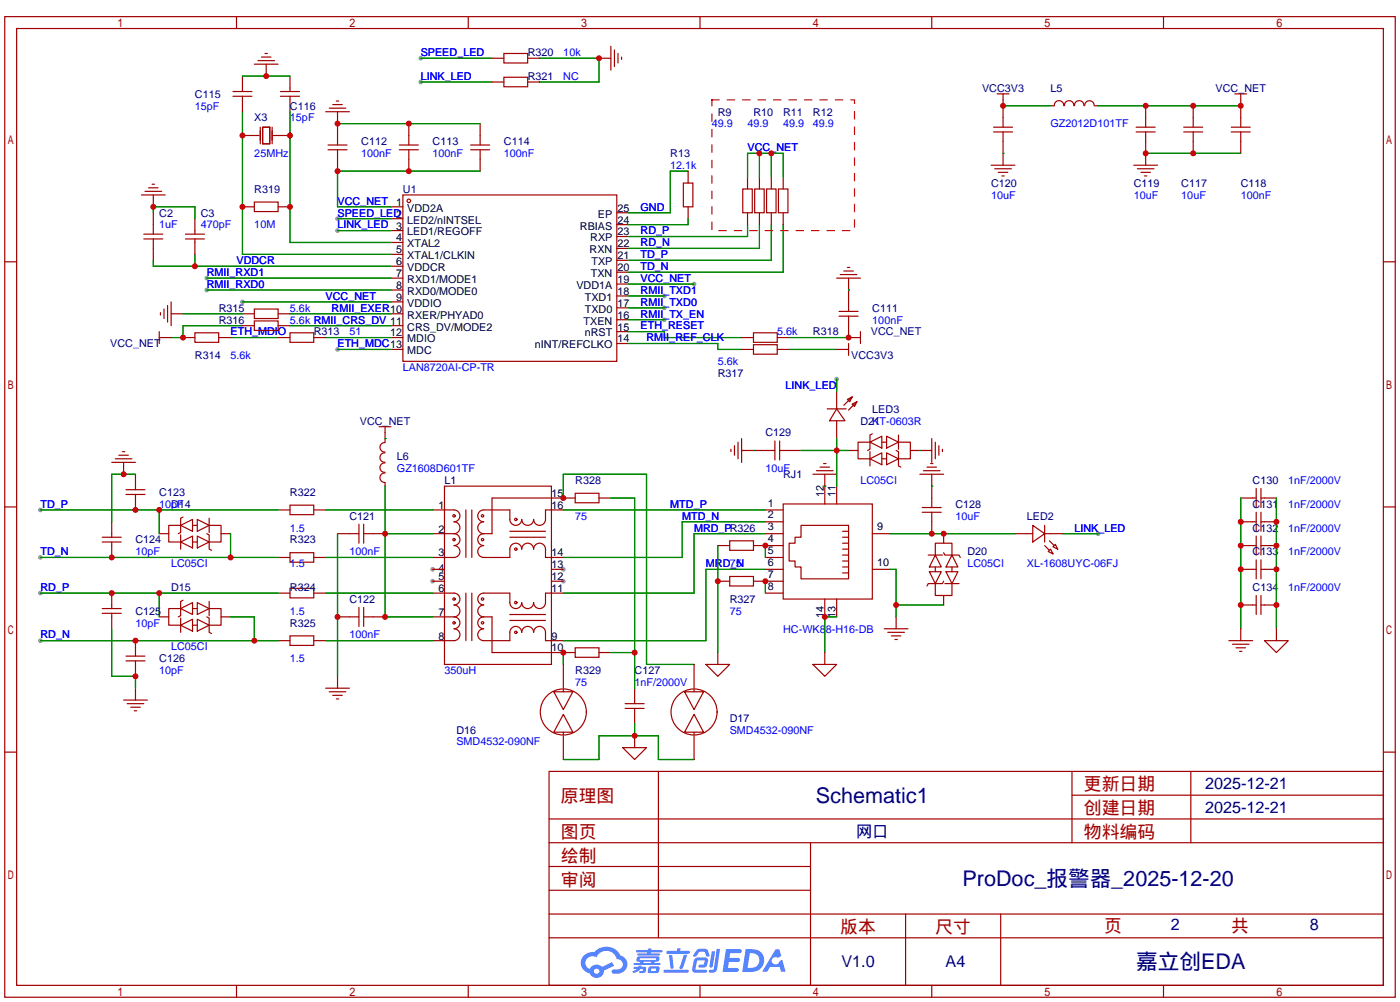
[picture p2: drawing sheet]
<svg xmlns="http://www.w3.org/2000/svg" width="299mm" height="214mm" viewBox="0 0 299 214" stroke-linecap="round" stroke-linejoin="round" font-family="sans-serif">
<g fill="#999">
<circle cx="120.4" cy="121.7" r=".51"/>
<circle cx="120.4" cy="124.2" r=".51"/>
<circle cx="92.5" cy="124.2" r=".51"/>
<circle cx="92.5" cy="121.7" r=".51"/>
<circle cx="72.1" cy="46.7" r=".51"/>
<circle cx="72.1" cy="49.3" r=".51"/>
<circle cx="51.8" cy="64.5" r=".51"/>
<circle cx="72.1" cy="74.7" r=".51"/>
<circle cx="142" cy="68.3" r=".51"/>
<circle cx="142" cy="65.8" r=".51"/>
<circle cx="142" cy="63.2" r=".51"/>
<circle cx="44.2" cy="59.4" r=".51"/>
<circle cx="44.2" cy="62" r=".51"/>
<circle cx="148.3" cy="60.7" r=".51"/>
<circle cx="89.9" cy="12.4" r=".51"/>
<circle cx="89.9" cy="17.5" r=".51"/>
<circle cx="8.6" cy="119.1" r=".51"/>
<circle cx="8.6" cy="109" r=".51"/>
<circle cx="8.6" cy="136.9" r=".51"/>
<circle cx="8.6" cy="126.7" r=".51"/>
<circle cx="234.7" cy="114" r=".51"/>
<circle cx="178.8" cy="81" r=".51"/>
</g>
<g fill="none" stroke="#a10000" stroke-width=".25">
<path d="M1 3.6h297.2v209.5h-297.2zM3.6 6.1h292.1v204.5h-292.1zM50.5 3.6v2.5M100.1 3.6v2.5M149.6 3.6v2.5M199.1 3.6v2.5M248.7 3.6v2.5M1 55.9h2.6M295.7 55.9h2.5M1 108.3h2.6M295.7 108.3h2.5M1 160.7h2.6"/>
<path d="M117.3 164.8h178.4v45.8h-178.4zM117.3 175h178.4M140.7 164.8v35.6M229.1 164.8v15.3M229.1 169.9h66.6M254.5 164.8v15.3M295.7 160.7h2.5M117.3 185.2h55.9M117.3 180.1h178.4M117.3 195.3h178.4M117.3 190.2h55.9M173.2 180.1v30.5"/>
<path d="M193.5 195.3v15.3M213.9 195.3v15.3M50.5 210.6v2.5M100.1 210.6v2.5M117.3 200.4h178.4M149.6 210.6v2.5M199.1 210.6v2.5M248.7 210.6v2.5"/>
</g>
<g fill="#5487ff">
<path d="M155.2 202.8h2.6a.48 .48 0 0 1 .7 .4 .48 .48 0 0 1-.6 .5h-1.8l-.2 1h1.9a.43 .43 0 0 1 .4 .5 .43 .43 0 0 1-.5 .4h-1.9l-.2 1.2h1.7a.45 .45 0 0 1 .5 .2 .45 .45 0 0 1-.1 .6l-3.3 .1z"/>
<path d="M165.7 202.9h.9l.4 1.4-.8 .4a.84 .84 0 0 0-1.2 .2 .84 .84 0 0 0 .4 1.2 .84 .84 0 0 0 1.1-.4l.1-.3 .6-.3 .7 2.5h-1l-.2-1h-2.1l-.6 1h-1.1z"/>
<path d="M152.1 203.3h.7l-.5 3.2a.36 .36 0 0 1-.3 .3 .36 .36 0 0 1-.4-.4z"/>
<path d="M153.2 202.8h.7l-.6 4.3a1.13 1.13 0 0 1-1.8 .6l.2-.4 .7-.1 .2-.2z"/>
<path d="M148.9 203.1l.6-.3 1-.1a.77 .77 0 0 1 .9 .6l.3 .9-.2 .2h-.5l-.3-.9-.2-.1h-1l-.7 1h-.6l-.1-.2z"/>
<path d="M148.4 204.9l.6-.3h1.7a.81 .81 0 0 1 .7 .5 .81 .81 0 0 1-.2 .9 .81 .81 0 0 1-.9 .8h-.7a.32 .32 0 0 1-.3-.4 .32 .32 0 0 1 .4-.3h.7l.2-.9-1.6 .1-.4 1.9h2.2a.32 .32 0 0 1 .3 .4 .32 .32 0 0 1-.4 .3h-2.2l-.5-.4-.1-.5z"/>
<path d="M141.9 207.2h5a.33 .33 0 0 1 .3 .4 .33 .33 0 0 1-.3 .3h-4.9l-.2-.2z"/>
<path d="M146.1 204h.8l-.7 2.1a.98 .98 0 0 1-.7 1l-.3-.3z"/>
<path d="M143 204.1h.7l.3 2.6a.34 .34 0 0 1-.3 .3 .34 .34 0 0 1-.4-.2z"/>
<path d="M142.5 203.2h2.1l.3-.6h.6l-.1 .6h1.7a.32 .32 0 0 1 .4 .3 .32 .32 0 0 1-.4 .3h-4.5l-.2-.1z"/>
<path d="M135.5 206.6h.9l.1-.2h.6v.2h.8a.82 .82 0 0 1-.5 1.3h-.8v-.4h.7l.1-.4a.68 .68 0 0 0-1 .4l-1.1 .5-.1-.5 .9-.4h-.7z"/>
<path d="M136 203h2.4l.1-.3h.7v.3h2.2l.2 .3-.2 .2h-2.3v.3h1.8l.2 .2-.2 .2h-4.5l-.1-.4h2l.1-.3h-2.3l-.1-.1z"/>
<path d="M159.4 202.8l-.8 4.9h1.7a2.5 2.5 0 0 0 3-2.5 2.5 2.5 0 0 0-3.1-2.4zM160.3 203.7a1.61 1.61 0 0 1 2 1.4 1.61 1.61 0 0 1-1.8 1.7h-.7z"/>
<path d="M136.2 204.6a.55 .55 0 0 0-.2 .7 .55 .55 0 0 0 .7 .2l.1 .3h-1.3v.4h5.4l.3-.2-.2-.2h-1.2l.2-.3a.7 .7 0 0 0 .8-.2 .7 .7 0 0 0 0-.9h-4.2zM136.8 204.8h3.3l.1 .1-.2 .3h-3.2zM137.5 205.5h1.7l-.2 .3h-1.4z"/>
<path d="M138.6 206.7a1.05 1.05 0 0 0 0 1.2 2.91 2.91 0 0 0 2.2-.2 .98 .98 0 0 0 0-1.1l-1.6-.1zM139.2 207h.9l.1 .3-.2 .2h-.8z"/>
<path d="M124.9 204.1a2.23 2.23 0 0 0-.7 2.3 2.23 2.23 0 0 0 1.8 1.6 1.58 1.58 0 0 0 1.8 1 1.58 1.58 0 0 0 1.3-1.6l2.2-1-.5-.8-2.1 1a1.65 1.65 0 0 0-2.7 .5 1.45 1.45 0 0 1-.8-2 1.45 1.45 0 0 1 2-.7l.3 .2a2.3 2.3 0 0 1 2.3-1.4 2.3 2.3 0 0 1 2 1.8 1.12 1.12 0 0 1 1.3 1 1.12 1.12 0 0 1-1.1 1.2h-.7a.45 .45 0 0 0-.6 .3 .45 .45 0 0 0 .5 .6 2.21 2.21 0 0 0 2.2-.6 2.21 2.21 0 0 0 .5-2.3 2.13 2.13 0 0 0-1.3-1 3.3 3.3 0 0 0-5.6-.7l-1.1 .1zM127 207.6a.57 .57 0 0 1 1.1 0 .57 .57 0 0 1-1.1 0z"/>
</g>
<g fill="none" stroke="#a10000" stroke-width=".25">
<path d="M49.8 19.6h4M51.8 16.3v3.3M54.4 13.7h5M55.1 13h3.6M55.9 12.2h2M56.6 11.4h.5M56.9 13.7v2.6M59.9 19.6h4.1M62 16.3v3.3M105.2 12.4h2.5M105.2 17.5h2.5M107.7 11.4h5.1v2.1h-5.1z"/>
<path d="M107.7 16.5h5.1v2h-5.1zM112.8 12.4h2.5M112.8 17.5h2.5M128 12.4h2.6M130.6 9.9v5.1M131.3 10.7v3.5M132.1 11.4v2.1M132.8 12.2v.5M32.5 39.4h.5M49.8 20.6h4M51.8 29h3.6M51.8 20.6v3.3"/>
<path d="M55.6 27.2v3.5M56.1 27.2h1.6v3.5h-1.6zM58.2 27.2v3.5M58.4 29h3.6M59.9 20.6h4.1M62 20.6v3.3M69.6 23.9h5.1M70.1 32h4.1M70.1 31h4.1M70.4 23.1h3.5M71.1 22.4h2.1M71.9 21.6h.5"/>
<path d="M72.1 23.9v7.1M72.1 32v4.6M85.3 32h4.1M85.3 31h4.1M87.4 26.4v4.6M87.4 32v4.6M100.6 32h4M100.6 31h4M102.6 26.4v4.6M102.6 32v4.6M146 39.1h2.1v5.1h-2.1zM147.1 36.6v2.5"/>
<path d="M159.8 37.8v2.6M162.3 37.8v2.6M164.8 37.8v2.6M167.4 37.8v2.6M211.8 35.3h5.1M212.3 28.2h4.1M212.3 27.2h4.1M212.6 36.1h3.6M213.1 20.1h2.5M213.4 36.8h2M214.1 37.6h.5M214.4 20.1v7.1"/>
<path d="M214.4 28.2v7.1M227.4 22.6a1.01 1.01 0 0 0-1.1-1.1 1.01 1.01 0 0 0-1 1.1h-.8M227.5 22.6a1.01 1.01 0 0 1 1-1.1 1.01 1.01 0 0 1 1 1.1M229.6 22.6a1.01 1.01 0 0 1 1-1.1 1.01 1.01 0 0 1 1.1 1.1M231.8 22.6a1.01 1.01 0 0 1 1-1.1 1.01 1.01 0 0 1 1.1 1.1M233.9 22.6h.8M242.3 35.3h5.1M242.8 28.2h4.1M242.8 27.2h4.1M243.1 36.1h3.5M243.8 36.8h2.1M244.6 37.6h.5"/>
<path d="M244.9 22.6v4.6M244.9 28.2v7.1M253 28.2h4M253 27.2h4M255 22.6v4.6M255 28.2v4.6M263.1 28.2h4.1M263.1 27.2h4.1M263.9 20.1h2.5M265.2 20.1v7.1M265.2 28.2v4.6M30.2 41.7h5.1"/>
<path d="M30.7 50h4.1M30.7 51.1h4.1M31 40.9h3.5M31.7 40.1h2.1M32.8 41.7v2.5M32.8 45.5v4.5M32.8 51.1v4.5M39.6 50h4.1M39.6 51.1h4.1M41.7 46.7v3.3M41.7 51.1v3.3M51.8 44.2h2.6"/>
<path d="M54.4 43.2h5v2h-5zM59.4 44.2h2.6M83.6 44.2h2.5M83.6 46.7h2.5M83.6 49.3h2.5M83.6 51.8h2.5M83.6 54.4h2.5M83.6 56.9h2.5M83.6 59.4h2.5M86.1 41.7h45.7v35.5h-45.7zM131.8 58.2h2.6M131.8 55.6h2.6"/>
<path d="M131.8 53.1h2.6M131.8 50.5h2.6M131.8 48h2.6M131.8 45.5h2.6M147.1 44.2v2.5M158.7 40.4h2.1v5.1h-2.1zM159.8 45.5v2.5M161.3 40.4h2v5.1h-2zM162.3 45.5v2.5M163.8 40.4h2.1v5.1h-2.1zM164.8 45.5v2.5M166.4 40.4h2v5.1h-2z"/>
<path d="M167.4 45.5v2.5M178.8 59.4h5.1M179.6 58.7h3.5M180.3 57.9h2.1M181.1 57.2h.5M181.4 59.4v7.1M34 72.1h2.6M34 70.9v2.5M34.3 66.8v.5M35.1 66v2.1M35.8 65.3v3.5M36.6 67.1h2.5"/>
<path d="M36.6 64.5v5.1M39.1 72.1h2.6M41.7 71.1h5v2.1h-5zM46.7 72.1h2.6M51.8 67.1h2.6M51.8 69.6h2.6M54.4 66h5v2.1h-5zM54.4 68.6h5v2h-5zM59.4 67.1h2.6M59.4 69.6h2.6M59.4 72.1h2.6M62 71.1h5.1v2.1h-5.1z"/>
<path d="M67.1 72.1h2.5M83.6 62h2.5M83.6 64.5h2.5M83.6 67.1h2.5M83.6 69.6h2.5M83.6 72.1h2.5M83.6 74.7h2.5M131.8 73.4h2.6M131.8 70.9h2.6M131.8 68.3h2.6M131.8 65.8h2.6M131.8 63.2h2.6"/>
<path d="M131.8 60.7h2.6M158.5 72.1h2.5M158.5 74.7h2.5M161 73.7h5.1v2h-5.1zM161 71.1h5.1v2.1h-5.1zM166.1 72.1h2.6M166.1 74.7h2.6M178.8 74.7h2.6M179.3 67.6h4.1M179.3 66.5h4.1M181.4 67.6v4.5h2.5M181.4 73.4v2.5"/>
<path d="M183.9 70.9v2.5M23.9 98.8h5.1M24.6 98h3.6M25.4 97.3h2M26.2 96.5h.5M26.4 98.8v2.5M81 91.2h2.6M82.3 98.9a1.01 1.01 0 0 0-1.1 1 1.01 1.01 0 0 0 1.1 1M82.3 96.8a1.01 1.01 0 0 0-1.1 1 1.01 1.01 0 0 0 1.1 1M82.3 94.6a1.01 1.01 0 0 0-1.1 1 1.01 1.01 0 0 0 1.1 1M82.3 91.2v3.3M156.2 96v.5"/>
<path d="M157 95.3v2M157.7 94.5v3.5M158.5 96.3h7.1M158.5 93.7v5.1M165.6 94.2v4.1M166.6 96.3h4.6M166.6 94.2v4.1M175.3 99.8h2M176 99.1h.5M176.8 87.4h4M178.8 87.4l1.8 2.5h-3.3zM178.8 83.6v3.8"/>
<path d="M178.8 89.9v3.8M181.1 85.3l1-.5-.5 1.1zM181.4 96.3h2M182.1 86.4l1-.5-.5 1zM182.1 84.8l-1.8 1.8M183.1 85.9l-1.7 1.7M185.9 98l2.6-1.2v2.5zM185.9 94.5l2.6-1.3v2.6zM185.9 94.5h-2.5v3.5h2.5M185.9 96.5v3.1M186.4 92.7l-.5 .3v3l-.5 .3M188.5 98h1"/>
<path d="M188.5 94.5h1M189.5 96.8l2.5 1.2-2.5 1.3zM189.5 93.2l2.5 1.3-2.5 1.3zM191.5 96.3l.5 .2v3.1l.5 .2M192 94.5h2.6v3.5h-2.6M192 93v3M194.6 96.3h4.5M198.1 99.8h2.1M198.9 99.1h.5M199.1 93.7v5.1M199.9 94.5v3.5M200.7 95.3v2"/>
<path d="M201.4 96v.5M21.8 114.8h4.1M21.8 115.8h4.1M23.9 111.5v3.3M23.9 115.8v3.3M26.9 105.7h4.1M26.9 104.6h4.1M29 101.3v3.3M29 105.7v3.3M34 114h2.1M38.6 115.8l2.5-1.2v2.5zM38.6 112.3l2.5-1.3v2.5z"/>
<path d="M38.6 112.3h-2.5v3.5h2.5M38.6 114.3v3M39.1 110.5l-.5 .2v3.1l-.5 .2M41.1 115.8h1.1M41.1 112.3h1.1M42.2 114.6l2.5 1.2-2.5 1.3zM42.2 111l2.5 1.3-2.5 1.2zM44.2 114l.5 .3v3l.5 .3M44.7 112.3h2.5v3.5h-2.5M44.7 110.7v3.1M47.2 114h2.1M59.4 109h2.6"/>
<path d="M59.4 119.1h2.6M62 108h5.1v2h-5.1zM62 118.1h5.1v2h-5.1zM67.1 109h2.5M67.1 119.1h2.5M72.1 114h4.6M76.7 112v4.1M77.7 114h4.6M77.7 112v4.1M82.3 101.1a1.01 1.01 0 0 0-1.1 1 1.01 1.01 0 0 0 1.1 1M82.3 103.1v.8M92.5 109h4.5a1.27 1.27 0 0 1 1.3 1.2 1.27 1.27 0 0 1-1.3 1.3 1.27 1.27 0 0 1 1.3 1.3 1.27 1.27 0 0 1-1.3 1.2"/>
<path d="M92.5 114h4.5M95 103.9h22.9v38.1h-22.9zM97 114a1.27 1.27 0 0 1 1.3 1.3 1.27 1.27 0 0 1-1.3 1.3 1.27 1.27 0 0 1 1.3 1.3 1.27 1.27 0 0 1-1.3 1.2h-4.5M99.6 109v10.1M100.8 109v10.1M103.4 114a1.27 1.27 0 0 0-1.3 1.3 1.27 1.27 0 0 0 1.3 1.3 1.27 1.27 0 0 0-1.3 1.3 1.27 1.27 0 0 0 1.3 1.2h5.6v-1.8a1.27 1.27 0 0 1 1.2-1.2 1.27 1.27 0 0 1 1.3 1.2 1.27 1.27 0 0 1 1.3-1.2 1.27 1.27 0 0 1 1.2 1.2 1.27 1.27 0 0 1 1.3-1.2 1.27 1.27 0 0 1 1.3 1.2v1.8h3.8M109 113.5h7.6M109 114.8h7.6M120.4 109h-3.8v2a1.27 1.27 0 0 1-1.3 1.3 1.27 1.27 0 0 1-1.3-1.3 1.27 1.27 0 0 1-1.2 1.3 1.27 1.27 0 0 1-1.3-1.3 1.27 1.27 0 0 1-1.3 1.3 1.27 1.27 0 0 1-1.2-1.3v-2h-5.6a1.27 1.27 0 0 0-1.3 1.2 1.27 1.27 0 0 0 1.3 1.3 1.27 1.27 0 0 0-1.3 1.3 1.27 1.27 0 0 0 1.3 1.2M122.9 105.4h5.1v2h-5.1zM122.9 106.4h-17.7v7.6h-1.8M128 106.4h2.6"/>
<path d="M153.4 116.6h2.6M156 115.6h5v2h-5zM161 116.6h6.4M163.6 109h3.8M163.6 119.1h3.8M163.6 114h3.8M163.6 111.5h3.8M167.4 107.7h19v20.3h-19zM171.2 112.3h10.2v11.4h-10.2v-2.5h-1.3v-1.3h-1.2v-3.8h1.2v-1.3h1.3zM173.7 101.3h5.1M174.5 100.6h3.6M176.3 101.3v6.4"/>
<path d="M178.8 103.9v3.8M180.1 113.5h1.3M180.1 114.8h1.3M180.1 119.9h1.3M180.1 118.6h1.3M180.1 117.3h1.3M180.1 116.1h1.3M186.4 114h3.8M196.6 101.3h5.1M197.1 109.5h4.1M197.1 108.5h4.1M197.4 100.6h3.5"/>
<path d="M198.4 118.6h3M199.1 101.3v7.2M199.1 109.5v4.5M199.9 118.6l1.3 2.6h-2.6zM199.9 118.6v-2.5h3.6v2.5M201.7 118.1l.2 .5h3.1l.2 .5M201.7 114v2.1M203.5 118.6l1.2 2.6h-2.5zM216.9 114h3.8M220.7 112.3l2.6 1.7-2.6 1.8zM223.3 114h3.8M223.3 116.6l1 1"/>
<path d="M223.3 112.3v3.5M224.3 115.6l1 1M224.5 117.3l.5 1.1-1-.5zM225 116.8l.6-.5 .5 1zM265.2 106.4h3.3M265.2 116.6h3.3M265.2 111.5h3.3M268.5 104.4v4.1M268.5 109.5v4M268.5 114.6v4M268.5 119.6v4.1M269.5 106.4h3.3"/>
<path d="M269.5 116.6h3.3M269.5 111.5h3.3M269.5 104.4v4.1M269.5 109.5v4M269.5 114.6v4M269.5 119.6v4.1M21.8 130h4.1M21.8 131.1h4.1M23.9 126.7v3.3M23.9 131.1v3.3M29 136.9v3.3M34 131.8h2.1"/>
<path d="M38.6 133.6l2.5-1.3v2.6zM38.6 130l2.5-1.2v2.5zM38.6 130h-2.5v3.6h2.5M38.6 132.1v3M39.1 128.3l-.5 .2v3.1l-.5 .2M41.1 133.6h1.1M41.1 130h1.1M42.2 132.3l2.5 1.3-2.5 1.3zM42.2 128.8l2.5 1.2-2.5 1.3zM44.2 131.8l.5 .3v3l.5 .3M44.7 130h2.5v3.6h-2.5M44.7 128.5v3.1"/>
<path d="M47.2 131.8h2.1M59.4 126.7h2.6M59.4 136.9h2.6M62 125.7h5.1v2.1h-5.1zM62 135.9h5.1v2h-5.1zM67.1 126.7h2.5M67.1 136.9h2.5M72.1 131.8h4.6M76.7 129.8v4.1M77.7 131.8h4.6M77.7 129.8v4.1M92.5 126.7h4.5a1.27 1.27 0 0 1 1.3 1.3 1.27 1.27 0 0 1-1.3 1.3 1.27 1.27 0 0 1 1.3 1.3 1.27 1.27 0 0 1-1.3 1.2"/>
<path d="M92.5 121.7h2.5M92.5 124.2h2.5M92.5 131.8h4.5M97 131.8a1.27 1.27 0 0 1 1.3 1.3 1.27 1.27 0 0 1-1.3 1.3 1.27 1.27 0 0 1 1.3 1.2 1.27 1.27 0 0 1-1.3 1.3h-4.5M99.6 126.7v10.2M100.8 126.7v10.2M103.4 131.8a1.27 1.27 0 0 0-1.3 1.3 1.27 1.27 0 0 0 1.3 1.3 1.27 1.27 0 0 0-1.3 1.2 1.27 1.27 0 0 0 1.3 1.3h5.6v-1.8a1.27 1.27 0 0 1 1.2-1.2 1.27 1.27 0 0 1 1.3 1.2 1.27 1.27 0 0 1 1.3-1.2 1.27 1.27 0 0 1 1.2 1.2 1.27 1.27 0 0 1 1.3-1.2 1.27 1.27 0 0 1 1.3 1.2v1.8h3.8M103.4 131.8h1.8v7.6h17.7M109 132.6h7.6M109 131.3h7.6M117.9 121.7h2.5M117.9 124.2h2.5"/>
<path d="M120.4 126.7h-3.8v2.1a1.27 1.27 0 0 1-1.3 1.2 1.27 1.27 0 0 1-1.3-1.2 1.27 1.27 0 0 1-1.2 1.2 1.27 1.27 0 0 1-1.3-1.2 1.27 1.27 0 0 1-1.3 1.2 1.27 1.27 0 0 1-1.2-1.2v-2.1h-5.6a1.27 1.27 0 0 0-1.3 1.3 1.27 1.27 0 0 0 1.3 1.3 1.27 1.27 0 0 0-1.3 1.3 1.27 1.27 0 0 0 1.3 1.2M122.9 138.4h5.1v2.1h-5.1zM128 139.4h2.6M153.4 124.2h2.6M153.4 139.4v2.6M156 123.2h5v2h-5zM161 124.2h6.4M163.6 121.7h3.8M163.6 126.7h3.8M176.3 128v3.8M176.3 139.4v2.6M178.8 128v3.8"/>
<path d="M180.1 122.4h1.3M180.1 121.2h1.3M186.4 121.7h3.8M189 134.4h5.1M189.7 135.1h3.6M190.5 135.9h2M191.3 136.7h.5M191.5 131.8v2.6M198.6 122.2h2.6l-1.3 2.5zM199.9 124.7v2.6h3.6v-2.6M199.9 121.2v1M201.7 124.2l-.3 .5h-3l-.3 .5"/>
<path d="M201.7 127.3v2M201.9 124.7h3.1M202.2 122.2h2.5l-1.2 2.5zM203.5 121.2v1M262.6 136.9h5.1M263.4 137.7h3.6M264.2 138.4h2M264.9 139.2h.5M265.2 121.7h3.3M265.2 134.4v2.5M265.2 129.3h3.3M268.5 127.3v4"/>
<path d="M269.5 121.7h3.3M269.5 127.3v4M269.5 129.3h3.3M270.3 136.9h5l-2.5 2.5zM272.8 134.4v2.5M26.4 149.6h5.1M26.9 141.2h4.1M26.9 140.2h4.1M27.2 150.4h3.5M27.9 151.1h2.1M28.7 151.9h.5M29 141.2v3.3"/>
<path d="M29 147.1v2.5M69.6 147.1h5.1M70.4 147.8h3.5M71.1 148.6h2.1M71.9 149.4h.5M72.1 144.5v2.6M118.4 147.8h4l-2 3.8zM120.4 152.7l2 3.8h-4zM120.4 142v5.1M120.4 147.3v.5M120.4 156.5v.5M120.4 157.2v5.1"/>
<path d="M133.1 159.8h5.1l-2.6 2.5zM133.6 150.4h4.1M133.6 151.4h4.1M135.6 147.1v3.3M135.6 151.4v3.3M135.6 157.2v2.6M146.3 147.8h4.1l-2.1 3.8zM148.3 152.7l2.1 3.8h-4.1zM148.3 142v5.1M148.3 147.3v.5M148.3 156.5v.5M148.3 157.2v5.1"/>
<path d="M150.9 142h5.1l-2.6 2.5zM173.7 142h5.1l-2.5 2.5z"/>
<circle cx="87.4" cy="42.9" r=".38"/>
<circle cx="97" cy="110.2" r=".25"/>
<circle cx="97" cy="115.3" r=".25"/>
<circle cx="103.1" cy="110.2" r=".25"/>
<circle cx="103.1" cy="115.3" r=".25"/>
<circle cx="110.2" cy="111" r=".25"/>
<circle cx="110.2" cy="117.3" r=".25"/>
<circle cx="97" cy="128" r=".25"/>
<circle cx="97" cy="133.1" r=".25"/>
<circle cx="103.1" cy="128" r=".25"/>
<circle cx="103.1" cy="133.1" r=".25"/>
<circle cx="110.2" cy="135.1" r=".25"/>
<circle cx="110.2" cy="128.8" r=".25"/>
<circle cx="120.4" cy="152.1" r="4.9"/>
<circle cx="148.3" cy="152.1" r="4.9"/>
</g>
<g fill="none" stroke="#008700" stroke-width=".25">
<path d="M51.8 16.3h10.2M89.9 12.4h15.3M89.9 17.5h15.3M115.3 12.4h12.7v5.1h-12.7M51.8 23.9v30.5h31.8M62 23.9v27.9h21.6M72.1 26.4h30.5M102.6 36.6h-30.5v7.6h11.5M147.1 36.6h-3.8v8.9h-8.9M159.8 37.8v-5h7.6v5M162.3 32.8v5M164.8 32.8v5"/>
<path d="M214.4 32.8h.1M214.4 22.6h10.1M234.7 22.6h30.5M244.9 32.8h20.3M32.8 55.6v1.3h50.8M32.8 45.5v-1.3h8.9v2.5M41.7 54.4v2.5M44.2 59.4h39.4M72.1 46.7h11.5M72.1 49.3h11.5M147.1 46.7v1.3h-12.7M159.8 48v2.5h-25.4"/>
<path d="M162.3 48v5.1h-27.9M164.8 48v7.6h-30.4M167.4 48v10.2h-33M39.1 67.1h12.7M44.2 62h39.4M49.3 72.1h10.1M51.8 64.5h31.8M51.8 69.6h-12.7v2.5h-2.5M62 67.1h21.6M62 69.6h21.6M69.6 72.1h14M72.1 74.7h11.5"/>
<path d="M134.4 70.9h7.6v1.2h16.5M134.4 73.4h19v1.3h5.1M134.4 68.3h7.6M134.4 65.8h7.6M134.4 63.2h7.6M134.4 60.7h13.9M168.7 72.1h12.7M168.7 74.7h10.1M181.4 62h.1M82.3 93.7h.1M161 96.3h.1M171.2 96.3h10.2"/>
<path d="M178.8 81v2.6M178.8 93.7v10.2M196.6 96.3h.1M8.6 109h50.8M8.6 119.1h50.8M29 101.3h-5.1v10.2M34 109v5M49.3 114v5.1M69.6 109h22.9M69.6 119.1h22.9M72.1 114v30.5M82.3 103.9v27.9h10.2"/>
<path d="M82.3 114h10.2M120.4 109h43.2M120.4 106.4v-5.1h17.8v40.7h10.1M130.6 106.4h5v40.7M153.4 116.6v22.8M163.6 114h-15.3v12.7h-27.9M163.6 111.5h-17.8v7.6h-25.4M163.6 116.6v2.5M176.3 103.9h.1M190.2 114h26.7M199.1 103.9h.1M227.1 114h7.6"/>
<path d="M265.2 106.4v28M272.8 106.4v28M8.6 126.7h50.8M8.6 136.9h50.8M23.9 134.4v10.1h5.1v2.6M34 126.7v5.1M49.3 131.8h5.1v5.1M69.6 126.7h22.9M69.6 136.9h22.9M120.4 139.4v2.6M130.6 139.4h5M163.6 121.7h-12.7v15.2h-30.5"/>
<path d="M163.6 124.2v2.5M178.8 131.8h-2.5v7.6M190.2 121.7h1.3v10.1M191.5 129.3h10.2M135.6 154.7v2.5M120.4 162.3h7.6v-5.1h12.7v5.1h7.6"/>
</g>
<path d="M152.1 21.3h30.5v28h-30.5z" fill="none" stroke="#f00" stroke-width=".25" stroke-dasharray="1.5 1.8"/>
<g fill="#c00">
<circle cx="51.8" cy="44.2" r=".63"/>
<circle cx="51.8" cy="29" r=".63"/>
<circle cx="41.7" cy="56.9" r=".63"/>
<circle cx="39.1" cy="72.1" r=".63"/>
<circle cx="32.8" cy="44.2" r=".63"/>
<circle cx="164.8" cy="32.8" r=".63"/>
<circle cx="162.3" cy="32.8" r=".63"/>
<circle cx="181.4" cy="72.1" r=".63"/>
<circle cx="72.1" cy="26.4" r=".63"/>
<circle cx="87.4" cy="26.4" r=".63"/>
<circle cx="72.1" cy="36.6" r=".63"/>
<circle cx="87.4" cy="36.6" r=".63"/>
<circle cx="62" cy="44.2" r=".63"/>
<circle cx="62" cy="29" r=".63"/>
<circle cx="56.9" cy="16.3" r=".63"/>
<circle cx="128" cy="12.4" r=".63"/>
<circle cx="214.4" cy="22.6" r=".63"/>
<circle cx="244.9" cy="22.6" r=".63"/>
<circle cx="255" cy="22.6" r=".63"/>
<circle cx="265.2" cy="22.6" r=".63"/>
<circle cx="244.9" cy="32.8" r=".63"/>
<circle cx="255" cy="32.8" r=".63"/>
<circle cx="82.3" cy="114" r=".63"/>
<circle cx="82.3" cy="131.8" r=".63"/>
<circle cx="72.1" cy="131.8" r=".63"/>
<circle cx="49.3" cy="119.1" r=".63"/>
<circle cx="23.9" cy="119.1" r=".63"/>
<circle cx="34" cy="109" r=".63"/>
<circle cx="29" cy="109" r=".63"/>
<circle cx="54.4" cy="136.9" r=".63"/>
<circle cx="29" cy="136.9" r=".63"/>
<circle cx="34" cy="126.7" r=".63"/>
<circle cx="23.9" cy="126.7" r=".63"/>
<circle cx="26.4" cy="101.3" r=".63"/>
<circle cx="29" cy="144.5" r=".63"/>
<circle cx="163.6" cy="116.6" r=".63"/>
<circle cx="163.6" cy="124.2" r=".63"/>
<circle cx="153.4" cy="124.2" r=".63"/>
<circle cx="120.4" cy="106.4" r=".63"/>
<circle cx="120.4" cy="139.4" r=".63"/>
<circle cx="135.6" cy="139.4" r=".63"/>
<circle cx="135.6" cy="157.2" r=".63"/>
<circle cx="191.5" cy="129.3" r=".63"/>
<circle cx="176.3" cy="131.8" r=".63"/>
<circle cx="201.7" cy="114" r=".63"/>
<circle cx="199.1" cy="114" r=".63"/>
<circle cx="178.8" cy="96.3" r=".63"/>
<circle cx="265.2" cy="111.5" r=".63"/>
<circle cx="265.2" cy="116.6" r=".63"/>
<circle cx="265.2" cy="121.7" r=".63"/>
<circle cx="265.2" cy="129.3" r=".63"/>
<circle cx="272.8" cy="111.5" r=".63"/>
<circle cx="272.8" cy="116.6" r=".63"/>
<circle cx="272.8" cy="121.7" r=".63"/>
<circle cx="272.8" cy="129.3" r=".63"/>
</g>
<g font-size="4.6" fill="#000080">
<text x="174.4" y="171.5">Schematic1</text>
<text x="205.7" y="189.3">ProDoc_报警器_2025-12-20</text>
<text x="242.8" y="207.1">嘉立创EDA</text>
</g>
<g font-size="3.8" fill="#a00000">
<text x="119.9" y="171.5">原理图</text>
<text x="231.6" y="174">创建日期</text>
<text x="231.6" y="168.9">更新日期</text>
<text x="119.9" y="179.1">图页</text>
<text x="231.6" y="179.1">物料编码</text>
<text x="119.9" y="184.2">绘制</text>
<text x="119.9" y="189.2">审阅</text>
<text x="179.6" y="199.4">版本</text>
<text x="199.9" y="199.4">尺寸</text>
<text x="236" y="199.1">页</text>
<text x="263.1" y="199.1">共</text>
</g>
<g font-size="3.5" fill="#000080">
<text x="257.6" y="168.6">2025-12-21</text>
<text x="257.6" y="173.7">2025-12-21</text>
<text x="183" y="178.8">网口</text>
<text x="250.2" y="198.8">2</text>
<text x="280" y="198.8">8</text>
<text x="179.8" y="206.7">V1.0</text>
<text x="202.1" y="206.7">A4</text>
</g>
<g font-size="2.3" fill="#00f">
<text x="89.9" y="12">SPEED_LED</text>
<text x="120.4" y="12">10k</text>
<text x="89.9" y="17.1">LINK_LED</text>
<text x="120.4" y="17.1">NC</text>
<text x="41.7" y="23.4">15pF</text>
<text x="62" y="26">15pF</text>
<text x="152.1" y="27.2">49.9</text>
<text x="159.8" y="27.2">49.9</text>
<text x="167.4" y="27.2">49.9</text>
<text x="173.7" y="27.2">49.9</text>
<text x="224.5" y="27.2">GZ2012D101TF</text>
<text x="54.4" y="33.6">25MHz</text>
<text x="77.2" y="33.6">100nF</text>
<text x="92.5" y="33.6">100nF</text>
<text x="107.7" y="33.6">100nF</text>
<text x="159.8" y="32.3">VCC_NET</text>
<text x="143.3" y="36.1">12.1k</text>
<text x="72.1" y="46.3">SPEED_LED</text>
<text x="72.1" y="43.7">VCC_NET</text>
<text x="136.9" y="45">GND</text>
<text x="211.8" y="42.5">10uF</text>
<text x="242.3" y="42.5">10uF</text>
<text x="252.5" y="42.5">10uF</text>
<text x="265.2" y="42.5">100nF</text>
<text x="34" y="48.8">1uF</text>
<text x="42.9" y="48.8">470pF</text>
<text x="54.4" y="48.8">10M</text>
<text x="72.1" y="48.8">LINK_LED</text>
<text x="136.9" y="52.6">RD_N</text>
<text x="136.9" y="50.1">RD_P</text>
<text x="44.2" y="59">RMII_RXD1</text>
<text x="50.5" y="56.4">VDDCR</text>
<text x="136.9" y="57.7">TD_N</text>
<text x="136.9" y="55.2">TD_P</text>
<text x="44.2" y="61.5">RMII_RXD0</text>
<text x="69.6" y="64.1">VCC_NET</text>
<text x="136.9" y="65.3">RMII_TXD0</text>
<text x="136.9" y="62.8">RMII_TXD1</text>
<text x="136.9" y="60.2">VCC_NET</text>
<text x="49.3" y="71.7">ETH_MDIO</text>
<text x="62" y="66.6">5.6k</text>
<text x="62" y="69.1">5.6k RMII_CRS_DV 11</text>
<text x="70.9" y="66.6">RMII_EXER10</text>
<text x="74.7" y="71.7">51</text>
<text x="136.9" y="70.4">ETH_RESET</text>
<text x="136.9" y="67.9">RMII_TX_EN</text>
<text x="166.1" y="71.7">5.6k</text>
<text x="186.4" y="69.1">100nF</text>
<text x="49.3" y="76.8">5.6k</text>
<text x="72.1" y="74.2">ETH_MDC13</text>
<text x="138.2" y="72.9">RMII_REF_CLK</text>
<text x="86.1" y="79.3">LAN8720AI-CP-TR</text>
<text x="153.4" y="78">5.6k</text>
<text x="167.9" y="83.1">LINK_LED</text>
<text x="186.4" y="90.7">KT-0603R</text>
<text x="84.8" y="100.9">GZ1608D601TF</text>
<text x="163.6" y="100.9">10uF</text>
<text x="183.9" y="103.4">LC05CI</text>
<text x="275.3" y="103.4">1nF/2000V</text>
<text x="8.6" y="108.5">TD_P</text>
<text x="34" y="108.5">10pF</text>
<text x="62" y="113.6">1.5</text>
<text x="122.9" y="111">75</text>
<text x="143.3" y="108.5">MTD_P</text>
<text x="145.8" y="111">MTD_N</text>
<text x="148.3" y="113.6">MRD_PR326</text>
<text x="204.2" y="111">10uF</text>
<text x="229.6" y="113.6">LINK_LED</text>
<text x="275.3" y="108.5">1nF/2000V</text>
<text x="275.3" y="113.6">1nF/2000V</text>
<text x="8.6" y="118.7">TD_N</text>
<text x="29" y="118.7">10pF</text>
<text x="74.7" y="118.7">100nF</text>
<text x="275.3" y="118.7">1nF/2000V</text>
<text x="36.6" y="121.2">LC05CI</text>
<text x="62" y="121.2">1.5</text>
<text x="150.9" y="121.2">MRD_N</text>
<text x="156" y="121.2">75</text>
<text x="206.8" y="121.2">LC05CI</text>
<text x="219.5" y="121.2">XL-1608UYC-06FJ</text>
<text x="8.6" y="126.3">RD_P</text>
<text x="62" y="131.4">1.5</text>
<text x="156" y="131.4">75</text>
<text x="275.3" y="126.3">1nF/2000V</text>
<text x="8.6" y="136.4">RD_N</text>
<text x="29" y="133.9">10pF</text>
<text x="74.7" y="136.4">100nF</text>
<text x="167.4" y="135.2">HC-WK88-H16-DB</text>
<text x="36.6" y="139">LC05CI</text>
<text x="62" y="141.5">1.5</text>
<text x="34" y="144.1">10pF</text>
<text x="95" y="144.1">350uH</text>
<text x="122.9" y="146.6">75</text>
<text x="135.6" y="146.6">1nF/2000V</text>
<text x="97.5" y="159.3">SMD4532-090NF</text>
<text x="156" y="156.8">SMD4532-090NF</text>
</g>
<g font-size="2.3" fill="#000080">
<text x="112.8" y="12">R320</text>
<text x="112.8" y="17.1">R321</text>
<text x="41.7" y="20.9">C115</text>
<text x="62" y="23.4">C116</text>
<text x="209.9" y="19.6">VCC3V3</text>
<text x="224.5" y="19.6">L5</text>
<text x="259.8" y="19.6">VCC_NET</text>
<text x="54.4" y="26">X3</text>
<text x="153.4" y="24.7">R9</text>
<text x="161" y="24.7">R10</text>
<text x="167.4" y="24.7">R11</text>
<text x="173.7" y="24.7">R12</text>
<text x="77.2" y="31">C112</text>
<text x="92.5" y="31">C113</text>
<text x="107.7" y="31">C114</text>
<text x="143.3" y="33.6">R13</text>
<text x="54.4" y="41.2">R319</text>
<text x="86.1" y="41.2">U1</text>
<text x="211.8" y="39.9">C120</text>
<text x="242.3" y="39.9">C119</text>
<text x="252.5" y="39.9">C117</text>
<text x="265.2" y="39.9">C118</text>
<text x="34" y="46.3">C2</text>
<text x="42.9" y="46.3">C3</text>
<text x="46.7" y="66.6">R315</text>
<text x="46.7" y="69.1">R316</text>
<text x="67.1" y="71.7">R313</text>
<text x="173.7" y="71.7">R318</text>
<text x="186.1" y="71.7">VCC_NET</text>
<text x="186.4" y="66.6">C111</text>
<text x="23.6" y="74.2">VCC_NET</text>
<text x="41.7" y="76.8">R314</text>
<text x="181.9" y="76.8">VCC3V3</text>
<text x="153.4" y="80.6">R317</text>
<text x="186.4" y="88.2">LED3</text>
<text x="76.9" y="90.7">VCC_NET</text>
<text x="163.6" y="93.3">C129</text>
<text x="183.9" y="90.7">D21</text>
<text x="84.8" y="98.3">L6</text>
<text x="34" y="106">C123</text>
<text x="62" y="106">R322</text>
<text x="95" y="103.4">L1</text>
<text x="122.9" y="103.4">R328</text>
<text x="167.4" y="102.2">RJ1</text>
<text x="267.7" y="103.4">C130</text>
<text x="36.6" y="108.5">D14</text>
<text x="74.7" y="111">C121</text>
<text x="204.2" y="108.5">C128</text>
<text x="219.5" y="111">LED2</text>
<text x="267.7" y="108.5">C131</text>
<text x="267.7" y="113.6">C132</text>
<text x="29" y="116.1">C124</text>
<text x="62" y="116.1">R323</text>
<text x="206.8" y="118.7">D20</text>
<text x="267.7" y="118.7">C133</text>
<text x="29" y="131.4">C125</text>
<text x="36.6" y="126.3">D15</text>
<text x="62" y="126.3">R324</text>
<text x="74.7" y="128.8">C122</text>
<text x="156" y="128.8">R327</text>
<text x="267.7" y="126.3">C134</text>
<text x="62" y="133.9">R325</text>
<text x="34" y="141.5">C126</text>
<text x="122.9" y="144.1">R329</text>
<text x="135.6" y="144.1">C127</text>
<text x="156" y="154.2">D17</text>
<text x="97.5" y="156.8">D16</text>
</g>
<g font-size="2.3">
<text x="84.7" y="44">1</text>
<text x="84.7" y="46.5">2</text>
<text x="87" y="45.2">VDD2A</text>
<text x="87" y="47.8">LED2/nINTSEL</text>
<text x="127.8" y="46.5">EP</text>
<text x="132" y="47.8">24</text>
<text x="132" y="45.2">25</text>
<text x="84.7" y="49">3</text>
<text x="84.7" y="51.6">4</text>
<text x="87" y="50.3">LED1/REGOFF</text>
<text x="87" y="52.9">XTAL2</text>
<text x="124" y="49">RBIAS</text>
<text x="126.1" y="51.6">RXP</text>
<text x="132" y="52.9">22</text>
<text x="132" y="50.3">23</text>
<text x="84.7" y="54.1">5</text>
<text x="84.7" y="56.7">6</text>
<text x="84.7" y="59.2">7</text>
<text x="87" y="55.4">XTAL1/CLKIN</text>
<text x="87" y="57.9">VDDCR</text>
<text x="126" y="54.1">RXN</text>
<text x="126.3" y="59.2">TXN</text>
<text x="126.4" y="56.7">TXP</text>
<text x="132" y="57.9">20</text>
<text x="132" y="55.4">21</text>
<text x="84.7" y="61.7">8</text>
<text x="84.7" y="64.3">9</text>
<text x="87" y="60.5">RXD1/MODE1</text>
<text x="87" y="63">RXD0/MODE0</text>
<text x="87" y="65.6">VDDIO</text>
<text x="123.2" y="61.7">VDD1A</text>
<text x="125" y="64.3">TXD1</text>
<text x="132" y="65.6">17</text>
<text x="132" y="63">18</text>
<text x="132" y="60.5">19</text>
<text x="83.4" y="71.9">12</text>
<text x="87" y="68.1">RXER/PHYAD0</text>
<text x="87" y="70.6">CRS_DV/MODE2</text>
<text x="124.7" y="69.4">TXEN</text>
<text x="125" y="71.9">nRST</text>
<text x="125" y="66.8">TXD0</text>
<text x="132" y="70.6">15</text>
<text x="132" y="68.1">16</text>
<text x="87" y="73.2">MDIO</text>
<text x="87" y="75.7">MDC</text>
<text x="114.3" y="74.4">nINT/REFCLKO</text>
<text x="132" y="73.2">14</text>
<text x="117.9" y="106.2">15</text>
<text x="176" y="106.2" transform="rotate(-90 176 106.2)">12</text>
<text x="178.6" y="106.2" transform="rotate(-90 178.6 106.2)">11</text>
<text x="93.7" y="113.8">2</text>
<text x="93.7" y="108.7">1</text>
<text x="117.9" y="108.7">16</text>
<text x="164.1" y="113.3">3</text>
<text x="164.1" y="110.8">2</text>
<text x="164.1" y="108.2">1</text>
<text x="187.5" y="113.3">9</text>
<text x="93.7" y="118.9">3</text>
<text x="117.9" y="118.9">14</text>
<text x="164.1" y="118.4">5</text>
<text x="164.1" y="115.9">4</text>
<text x="93.7" y="124">5</text>
<text x="93.7" y="122.2">4</text>
<text x="117.9" y="121.4">13</text>
<text x="117.9" y="124">12</text>
<text x="164.1" y="123.5">7</text>
<text x="164.1" y="120.9">6</text>
<text x="187.5" y="120.9">10</text>
<text x="93.7" y="131.6">7</text>
<text x="93.7" y="126.5">6</text>
<text x="117.9" y="126.5">11</text>
<text x="164.1" y="126">8</text>
<text x="93.7" y="136.7">8</text>
<text x="117.9" y="136.7">9</text>
<text x="176" y="132.1" transform="rotate(-90 176 132.1)">14</text>
<text x="178.6" y="132.1" transform="rotate(-90 178.6 132.1)">13</text>
<text x="117.9" y="139.2">10</text>
</g>
</svg>
